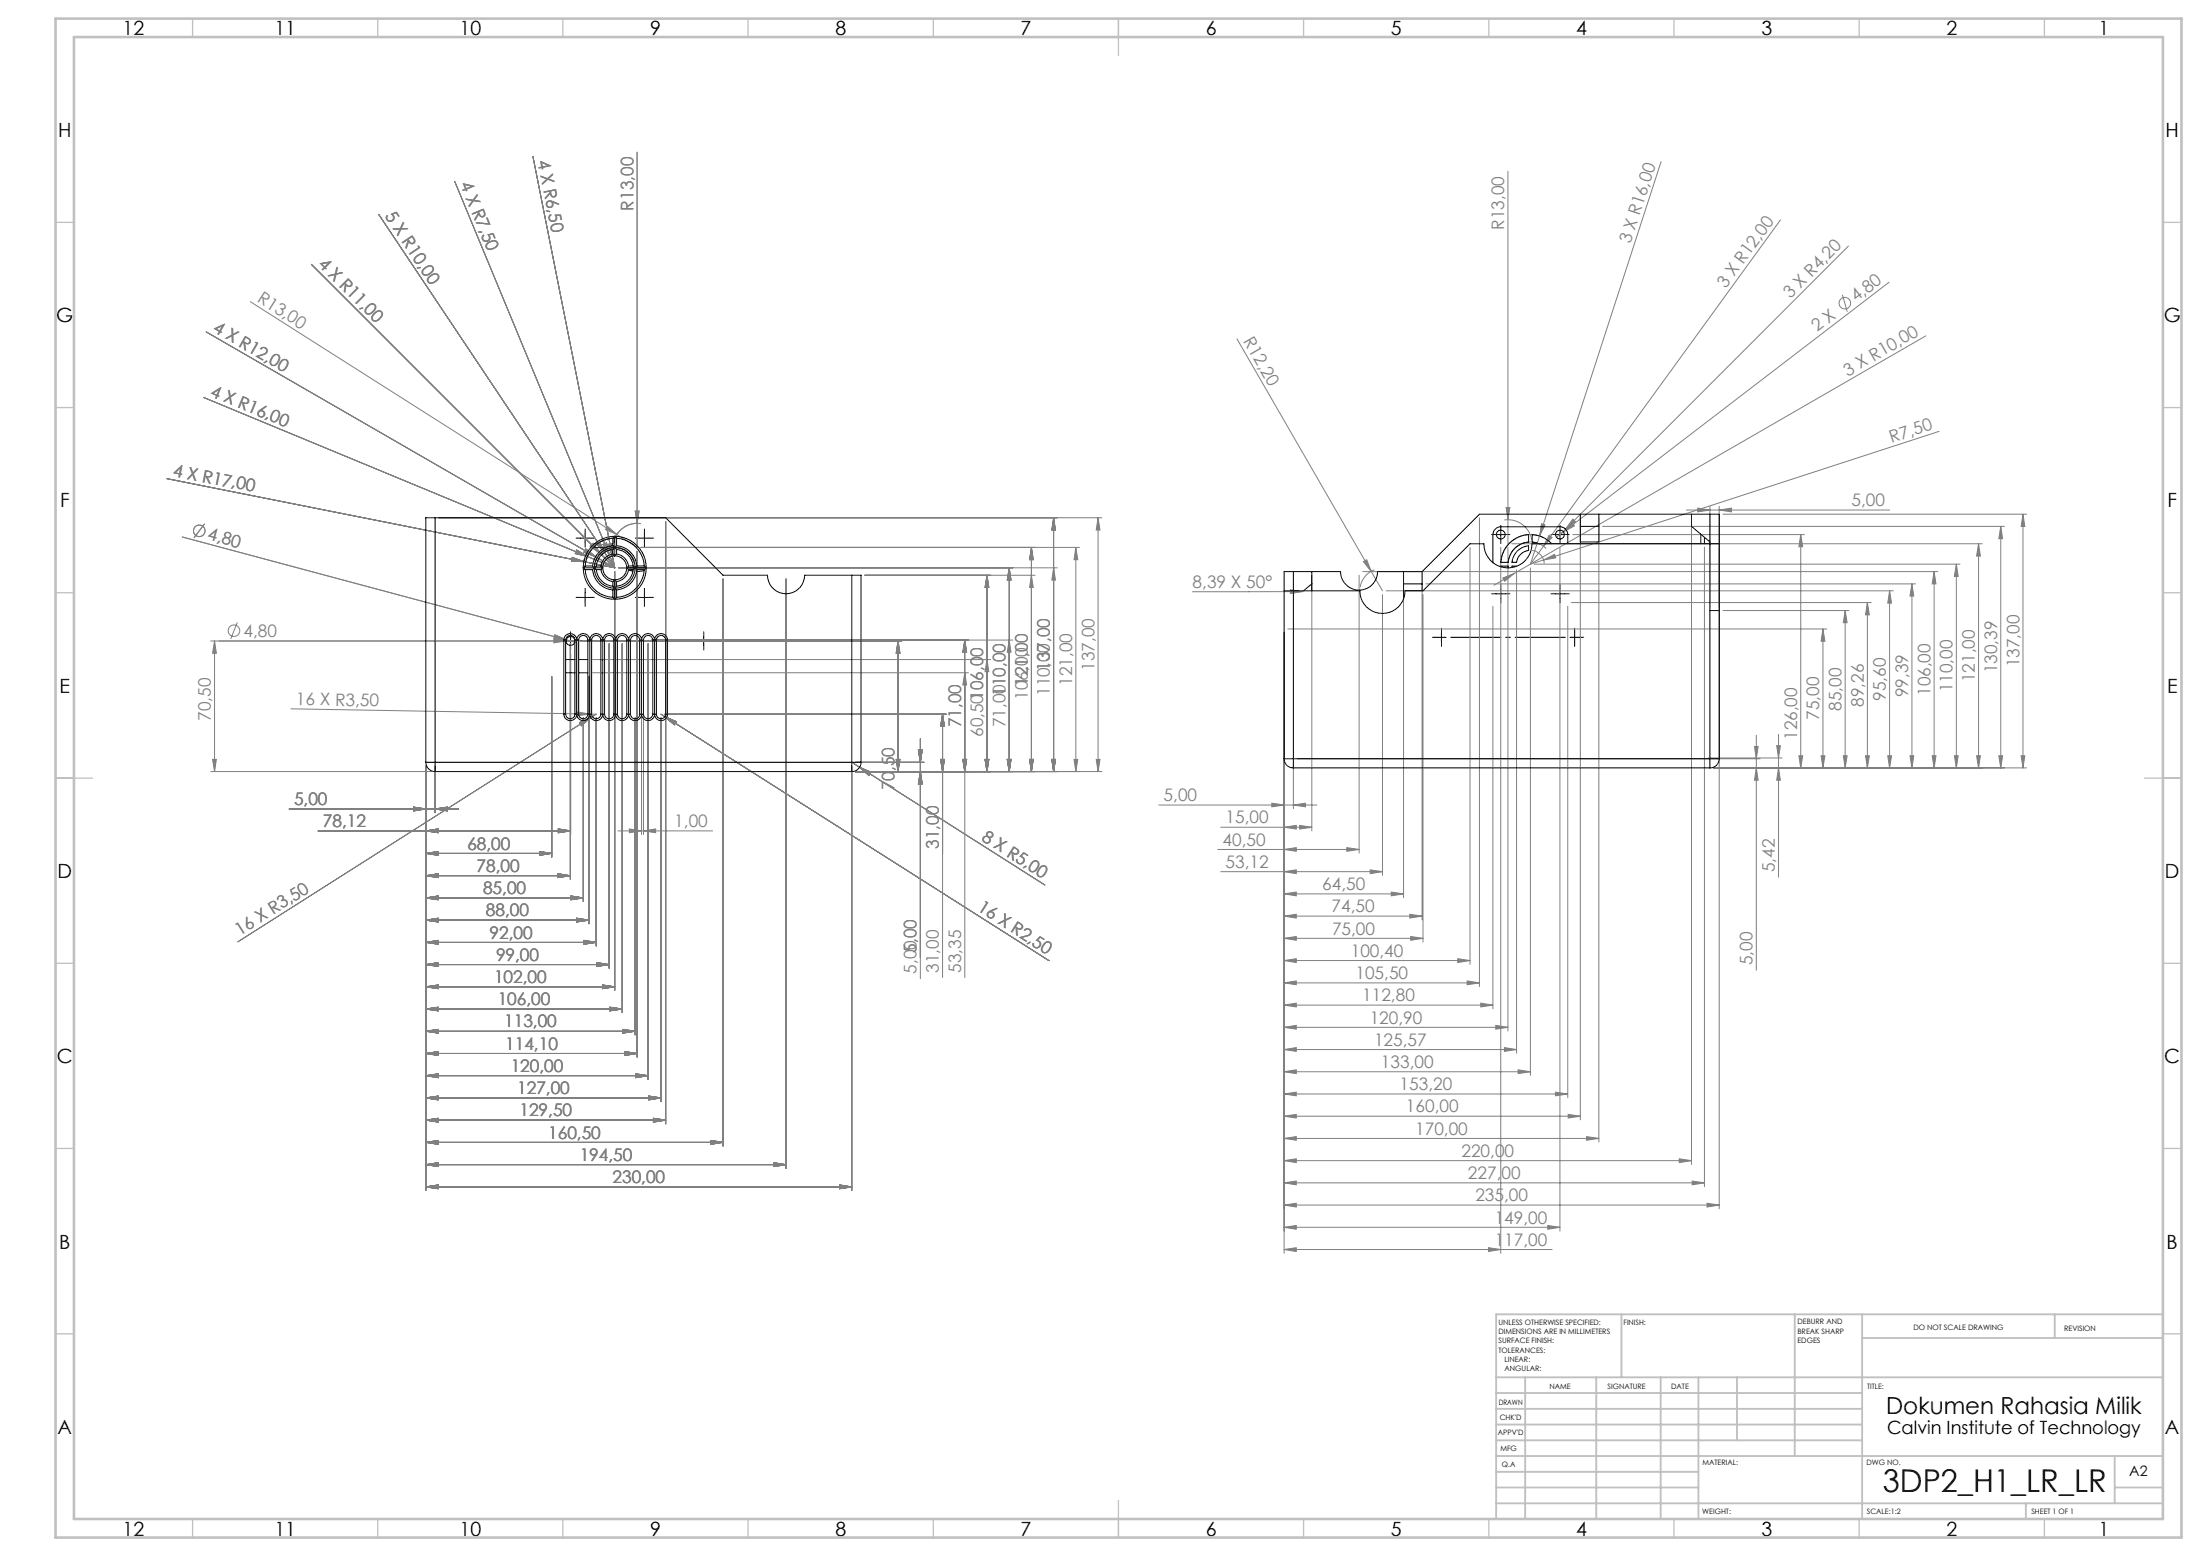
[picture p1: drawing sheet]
<svg xmlns="http://www.w3.org/2000/svg" width="594mm" height="420mm" viewBox="0 0 594 420" stroke-linecap="round" stroke-linejoin="round" font-family="sans-serif">
<g fill="none" stroke="#808080" stroke-width=".27">
<path d="M102.3 57.9l60.9 91.2M122.8 48.9l41.7 100.9M143.9 42.3l21.4 107.8M172 41.1v106.7l-5.5-3.5M407.1 46.2v100.6M448.5 43.7l-32.8 101M480.7 59.4l-64 88M84.1 71.3l78 78.1M497.5 79.5l1.3 4.7M499.1 66.4l-76.4 76.4M510 76.2l-87.9 67.4M55.7 89.6l110.3 63.7"/>
<path d="M67.6 81.4l98.9 62.9M334 91.5l36.2 62.7M520 90.6l-111.1 64.2M54.9 107.3l103.7 42.9M523.6 116.4l-106.8 34.7M45.1 129.2l120.9 24.1M118.5 139.8h179M171.5 138h1l-.5 3.3zM284.5 139.8l.5 3.3h-1zM284.5 139.8v68.5M296.5 139.8l.5 3.3h-1zM296.5 139.8v68.5"/>
<path d="M399.5 139.8v126.5M406.6 137h1.1l-.6 3.3zM426.7 139.8v162.5M431.7 139.8v168.5M455.3 137.7h54.9M456.7 139.8v174.5M458.4 137.1l3.3 .6-3.3 .5zM461.7 136.6v27.2M464.2 137.7l3.3-.6v1.1zM464.2 136.6v189.7M465.2 138.8h82M546.2 138.8l.5 3.3h-1z"/>
<path d="M546.2 138.8v68.5M49.2 144.9l103.7 27.8M55.2 141.4l-2.8 3.8M154.5 150.5l3.2 1.1-3.4-.1zM155.7 148.5l2.9 1.7-3.3-.8zM157.9 150.7l-.3 1.6M158.2 148.2l2.6 2.1-3.1-1.2zM158.6 150.2l7.4 3.1M159.4 147.4l.7-.7 2 2.7zM160.9 146.6l.9-.5 1.4 3zM161.5 150.1a5.5 5.5 0 0 1 5.6-2.2 5.5 5.5 0 0 1 4.3 4.4M162.1 149.4l3.9 3.9"/>
<path d="M162.8 146.9l1-.3 .7 3.2zM163.2 149.1l2.8 4.2M164 142.1l2.5 2.2-3-1.4zM164.2 146.9l1-.2 .1 3.4zM164.5 149.8l1.5 3.5M165 150.2l-.6 .2M165.3 150.1l.7 3.2M165.5 148.3l-1.7 .4-1.3 1M165.5 145.3a8 8 0 0 0-7.2 5.8M165.5 149.6l-.7 .1-1.1 .6M166 154.3v113.1M167 153.3h118.5"/>
<path d="M172 148.8v136.5M173 141.3a6.6 6.6 0 0 0-7.4 5.5l.5-1.8 1-1.5M173 147.8h118.5M179.7 140.8v162.6M195.2 156.3v153.1M212.2 156.3v159.1M233.5 155.3h46M266.5 155.3l.5 3.3h-1zM266.5 155.3v53M272.5 153.3l.5 3.3h-1zM272.5 153.3v55M278.5 155.3l.5 3.3h-1z"/>
<path d="M278.5 147.8l.5 3.3h-1zM278.5 147.8v60.5M284.5 153.3l.5 3.3h-1zM290.5 147.8l.5 3.3h-1zM290.5 147.8v60.5M348.4 159.2l3.3 .5-3.3 .5zM351.7 159.7h-29.7M354.2 155.3v69M367 155.3v75M367.9 154.3h155.3M368.1 151.6l.9-.5 1.2 3.1zM370.2 154.2l3.1 5.3"/>
<path d="M371.1 153.8a6.1 6.1 0 0 0-3.9 4.7M374.3 159.5h136.9M379 155.3v87M384 158.6v89.7M385 157.6h132.2M396.9 147.8v112.5M405.2 147.7v190.6M405.8 156l3.1-1.2-2.6 2.1zM406.2 140.4a6.5 6.5 0 0 1 7.4 5.4M407.1 147.8v130.5M408.2 146.8h127M408.9 154.8l-5.5 3.2"/>
<path d="M409.5 153.8v130.5M413.2 153.3v137M413.7 148.6a3.7 3.7 0 0 1 3.2 3.5M414.2 152.3h115M415.7 144.7l-2.5 7.6M416.2 141.4l1 .3-1.5 3zM416.6 145a8 8 0 0 0-11.4 6.8M416.7 147.4l-3.5 4.9M416.8 151.1l2.9-1.5 .4 1zM416.8 151.1l-3.6 1.2M417.5 148.1a6 6 0 0 0-6.3-1.5 6 6 0 0 0-4 5.2M418.3 144.5l.8 .6-2.4 2.3z"/>
<path d="M421.2 147.7v184.6M422.1 143.6l-1.9 1.4M422.7 142.8l-1.5 1.5M424.5 141.2l.6 .7-3 1.7zM424.6 144.3h62.6M424.7 140.1l.7 .7-2.7 2zM432.7 142.1h108.5M460.2 147.7v172.6M486.2 144.3l.5 3.3h-1zM486.2 144.3v63M510.2 159.5l.5 3.3h-1zM510.2 159.5v47.8"/>
<path d="M516.2 157.6l.5 3.3h-1zM516.2 157.6v49.7M522.2 154.3l.5 3.3h-1zM522.2 154.3v53M528.2 152.3l.5 3.3h-1zM528.2 152.3v55M534.2 146.8l.5 3.3h-1zM534.2 146.8v60.5M540.2 142.1l.5 3.3h-1zM540.2 142.1v65.2M56.9 173h98.4M57.9 173l.5 3.3h-1z"/>
<path d="M57.9 173v35.3M64.1 168l-1.8 4.5M149.5 172.5l3.4 .5-3.4 .5zM149.8 171.4l3.1 1.3-3.3-.4zM152.9 172.7l2.3 .6M154 173.8v63.6M154.1 176.5v48.8M157.5 173h86M160 178h107.5M164.5 173.8v87.6M168 173.8v99.5M173.2 173.8v51.5"/>
<path d="M173.7 173.8v51.5M175 173.8v117.6M176 172.8h97.5M242.5 173l.5 3.3h-1zM242.5 173v35.3M260.5 172.8l.5 3.3h-1zM260.5 172.8v91.1M266.5 178l.5 3.3h-1zM272.5 172.8l.5 3.3h-1zM346.7 170.8v167.5M347.7 169.8h145.5M373.3 160.5v75.8"/>
<path d="M384.2 160.5v93.8M403.1 163.7v108.6M423.3 163.7v132.6M424.3 162.6h80.9M465.2 164.8h34M492.2 169.8l.5 3.3h-1zM492.2 169.8v37.5M498.2 164.8l.5 3.3h-1zM498.2 164.8v42.5M504.2 162.6l.5 3.4h-1zM504.2 162.6v44.7M78.6 191.3l80.6 1.4"/>
<path d="M149 182.6v48.8M155.9 192.2l3.3 .5-3.3 .5zM156.5 195l3-1.3-2.5 2.2zM157.5 193.8v49.6M159 182.6v66.8M159.2 192.7l1.8 .1-1.5 .9M159.5 191.9h.1M159.5 193.7l-95.3 60.5M160 181.6h101.5M161 193.8v61.6M171.5 193.8v85.5M178.5 193.8v103.6"/>
<path d="M178.5 192.8l1 .6M179.5 192.8h76M179.5 193.4l3.1 1.4-.5 .8zM179.5 193.4l103.7 65.9M248.5 199.4v64.8M254.5 192.8l.5 3.3h-1zM254.5 192.8v71.1M260.5 181.6l.5 3.3h-1zM474.2 198.5v63.4M480.2 198.2v38.6M56.9 208.3h59.6M57.4 205h1l-.5 3.3z"/>
<path d="M78.1 218.4h45.7M111.7 217.9l3.3 .5-3.3 .5zM115 206.8v114.6M117.5 218.4l3.3-.5v1zM117.5 206.8v12.6M230 206.8v114.6M230 205.8l2.1 1.3M231 208.3h66.5M231 205.8h18.5M232.1 207.1l3.1 1.3-.6 .9zM232.1 207.1l50 31.8M242 205h1l-.5 3.3z"/>
<path d="M248 202.5h1l-.5 3.3zM248.5 208.3l.5 3.3h-1zM254 205h1l-.5 3.3zM260 205h1l-.5 3.3zM266 205h1l-.5 3.3zM272 205h1l-.5 3.3zM278 205h1l-.5 3.3zM284 205h1l-.5 3.3zM290 205h1l-.5 3.3zM296 205h1l-.5 3.3zM312.9 217.3h42.7M343.4 216.8l3.3 .5-3.3 .5z"/>
<path d="M349.2 217.3l3.3-.5v1zM349.2 205.8v12.5M350.2 204.8h125M461.2 204.6h20M462.7 207.3h84.5M473.7 201.5h1l-.5 3.3zM474.2 207.3l.5 3.3h-1zM479.7 201.3h1l-.5 3.3zM480.2 207.3l.5 3.3h-1zM485.7 204h1l-.5 3.3zM491.7 204h1l-.5 3.3zM497.7 204h1l-.5 3.3z"/>
<path d="M503.7 204h1l-.5 3.3zM509.7 204h1l-.5 3.3zM515.7 204h1l-.5 3.3zM521.7 204h1l-.5 3.3zM527.7 204h1l-.5 3.3zM533.7 204h1l-.5 3.3zM539.7 204h1l-.5 3.3zM545.7 204h1l-.5 3.3zM85.9 224.3h68.2M115 224.3l3.3-.6v1.1zM115 230.3l3.3-.4v1zM115 236.4l3.3-.6v1.1z"/>
<path d="M115 230.3h34M115 236.4h39M145.7 229.9l3.3 .4-3.3 .6zM150.7 235.8l3.3 .6-3.3 .5zM150.7 223.7l3.4 .6-3.4 .5zM166.9 224.3h25.5M169.9 223.7l3.3 .6-3.3 .5zM173.7 224.3l3.3-.6v1.1zM328.8 229.3h38.2M329.6 223.3h24.6M329.6 235.3h43.7M346.7 223.3l3.3-.5v1z"/>
<path d="M346.7 229.3l3.3-.5v1zM346.7 235.3l3.3-.5v1zM350.9 222.8l3.3 .5-3.3 .5zM363.6 228.8l3.4 .5-3.4 .5zM370 234.8l3.3 .5-3.3 .5zM115 242.4l3.3-.6v1.1zM115 248.4l3.3-.6v1.1zM115 254.4l3.3-.6v1.1zM115 242.4h42.5M115 248.4h44M115 254.4h46M154.2 241.8l3.3 .6-3.3 .5z"/>
<path d="M155.7 247.8l3.3 .6-3.3 .5zM157.7 253.8l3.3 .6-3.3 .5zM161.2 259.8l3.3 .6-3.3 .5zM346.7 241.3l3.3-.5v1zM346.7 247.3l3.3-.5v1zM346.7 253.3l3.3-.5v1zM346.7 259.3l3.3-.5v1zM346.7 241.3h32.3M346.7 247.3h37.3M346.7 253.3h37.5M346.7 259.3h50.2M375.6 240.8l3.4 .5-3.4 .5z"/>
<path d="M380.6 246.8l3.4 .5-3.4 .5zM380.9 252.8l3.3 .5-3.3 .5zM393.6 258.8l3.3 .5-3.3 .5zM115 260.4l3.3-.6v1.1zM115 266.4l3.3-.5v1zM115 272.4l3.3-.5v1zM115 278.4l3.3-.5v1zM115 260.4h49.5M115 266.4h51M115 272.4h53M115 278.4h56.5M162.7 265.9l3.3 .5-3.3 .5z"/>
<path d="M164.7 271.9l3.3 .5-3.3 .5zM168.2 277.9l3.3 .5-3.3 .5zM346.7 265.3l3.3-.5v1zM346.7 271.3l3.3-.5v1zM346.7 277.3l3.3-.5v1zM346.7 265.3h52.8M346.7 271.3h56.4M346.7 277.3h60.4M396.1 264.8l3.4 .5-3.4 .5zM399.8 270.8l3.3 .5-3.3 .5zM403.9 276.8l3.2 .5-3.2 .5zM115 284.4l3.3-.5v1z"/>
<path d="M115 290.4l3.3-.5v1zM115 296.4l3.3-.5v1zM115 284.4h57M115 290.4h60M115 296.4h63.5M168.7 283.9l3.3 .5-3.3 .5zM171.7 289.9l3.3 .5-3.3 .5zM175.2 295.9l3.3 .5-3.3 .5zM346.7 283.3l3.3-.5v1zM346.7 289.3l3.3-.5v1zM346.7 295.3l3.3-.5v1zM346.7 283.3h62.8"/>
<path d="M346.7 289.3h66.5M346.7 295.3h76.6M406.2 282.8l3.3 .5-3.3 .5zM409.9 288.8l3.3 .5-3.3 .5zM420 294.8l3.3 .5-3.3 .5zM115 302.3l3.3-.4v1zM115 308.3l3.3-.4v1zM115 314.4l3.3-.6v1.1zM115 302.3h64.7M115 308.3h80.2M115 314.4h97.2M176.4 301.9l3.3 .4-3.3 .6z"/>
<path d="M191.9 307.9l3.3 .4-3.3 .6zM208.9 313.8l3.3 .6-3.3 .5zM226.7 319.8l3.3 .6-3.3 .5zM346.7 301.3l3.3-.5v1zM346.7 307.3l3.3-.5v1zM346.7 313.3l3.3-.5v1zM346.7 319.3l3.3-.5v1zM346.7 301.3h80M346.7 307.3h85M346.7 313.3h110M346.7 319.3h113.5M423.4 300.8l3.3 .5-3.3 .5z"/>
<path d="M428.4 306.8l3.3 .5-3.3 .5zM453.4 312.8l3.3 .5-3.3 .5zM456.9 318.8l3.3 .5-3.3 .5zM115 320.4l3.3-.6v1.1zM115 320.4h115M346.7 325.3l3.3-.5v1zM346.7 331.3l3.3-.5v1zM346.7 337.3l3.3-.5v1zM346.7 325.3h117.5M346.7 331.3h74.5M346.7 337.3h72.4M401.9 336.8l3.3 .5-3.3 .5z"/>
<path d="M417.9 330.8l3.3 .5-3.3 .5zM460.9 324.8l3.3 .5-3.3 .5z"/>
<circle cx="498.1" cy="81.8" r="1.56"/>
<circle cx="53.8" cy="143.3" r="1.57"/>
<circle cx="63.2" cy="170.2" r="1.56"/>
</g>
<g fill="none" stroke="#000" stroke-width=".27" stroke-dasharray="15.2 1.3 1.3 1.3">
<path d="M156.7 145.3h-1.2M158 144v-1.2M158 146.5v1.2M159.2 145.3h1.2M172.7 145.3h-1.2M174 144v-1.2M174 146.5v1.2M175.2 145.3h1.2M404 144.3h-1.2M405.2 143v-1.2M405.2 145.5v1.2M405.2 159v-1.2"/>
<path d="M406.5 144.3h1.2M420 144.3h-1.2M421.2 143v-1.2M421.2 145.5v1.2M421.2 159v-1.2M422.5 144.3h1.2M152.8 173h-1.2M154.1 173v-1.2M154.1 173h-1.3M154.1 173v1.3M154.1 173h1.2M154.1 171.8v-1.2"/>
<path d="M154.1 174.3v1.2M156.7 161.3h-1.2M158 160v-1.2M158 162.5v1.2M159.2 161.3h1.2M172.7 161.3h-1.2M174 160v-1.2M174 162.5v1.2M175.2 161.3h1.2M190 171.8v-1.2M190 174.3v1.2M191.3 173h1.2"/>
<path d="M388 172h-1.2M389.2 170.8v-1.2M389.2 173.3v1.2M404 160.3h-1.2M405.2 161.5v1.2M406.5 160.3h1.2M420 160.3h-1.2M421.2 161.5v1.2M422.5 160.3h1.2M425.2 172v-1.2M425.2 172h-1.3M425.2 172v1.3"/>
<path d="M425.2 172h1.2M425.2 170.8v-1.2M425.2 173.3v1.2M426.4 172h1.2"/>
</g>
<path d="M156.6 173h30.9M391.7 172h31" fill="none" stroke="#000" stroke-width=".27" stroke-dasharray="15.2 1.3 1.3 1.3" stroke-dashoffset="1.7"/>
<g fill="none" stroke="#000" stroke-width=".27">
<path d="M156.7 145.3h2.5M158 144v2.5M172.7 145.3h2.5M174 144v2.5M403.9 144.3h2.5M405.2 143v2.5M405.2 159v2.6M419.9 144.3h2.6M421.2 143v2.5M421.2 159v2.6M156.7 161.3h2.5M158 160v2.5"/>
<path d="M172.7 161.3h2.5M174 160v2.5M188.7 173h2.5M190 171.8v2.5M387.9 172h2.6M389.2 170.8v2.5M403.9 160.3h2.5M419.9 160.3h2.6"/>
</g>
<g fill="none" stroke="#c0c0c0" stroke-width=".35">
<path d="M52 5v5M102 5v5M152 5v5M202 5v5M252 5v5M302 5v10M352 5v5M402 5v5M452 5v5M502 5v5M552 5v5M15 60h5"/>
<path d="M584 60h5M15 110h5M584 110h5M15 160h5M584 160h5M15 210h10M579 210h10M15 260h5M584 260h5M15 310h5M584 310h5M15 360h5"/>
<path d="M584 360h5M52 410v5M102 410v5M152 410v5M202 410v5M252 410v5M302 405v10M352 410v5M402 410v5M452 410v5M502 410v5M552 410v5"/>
</g>
<g fill="none" stroke="#c0c0c0" stroke-width=".5">
<path d="M437.8 354.8v17M484.6 354.8v38.2M502.8 354.8v55.2M554.8 354.8v6.4M584 354.8h-180v55.2M404 371.8h180M404 376h98.8M411.8 371.8v38.2M431 371.8v38.2M448.4 371.8v38.2M458.6 371.8v38.2M469 371.8v17"/>
<path d="M502.8 361.2h81.2M404 388.8h98.8M404 384.5h98.8M404 380.3h98.8M404 397.3h54.6M404 393h180M571 393v12.8M404 405.8h180M404 401.5h54.6M547 405.8v4.2M571 401.5h13"/>
</g>
<path d="M15 5h574v410h-574zM20 10h564v400h-564z" fill="none" stroke="#c0c0c0" stroke-width=".7"/>
<g fill="#808080">
<path d="M162.8 146.9l1-.3 .7 3.2z"/>
<path d="M368.1 151.6l.9-.5 1.2 3.1z"/>
<path d="M164 142.1l2.5 2.2-3-1.4z"/>
<path d="M158.2 148.2l2.6 2.1-3.1-1.2z"/>
<path d="M155.7 148.5l2.9 1.7-3.3-.8z"/>
<path d="M149.8 171.4l3.1 1.3-3.3-.4z"/>
<path d="M155.9 192.2l3.3 .5-3.3 .5z"/>
<path d="M348.4 159.2l3.3 .5-3.3 .5z"/>
<path d="M149.5 172.5l3.4 .5-3.4 .5z"/>
<path d="M416.8 151.1l2.9-1.5 .4 1z"/>
<path d="M405.8 156l3.1-1.2-2.6 2.1z"/>
<path d="M424.5 141.2l.6 .7-3 1.7z"/>
<path d="M424.7 140.1l.7 .7-2.7 2z"/>
<path d="M418.3 144.5l.8 .6-2.4 2.3z"/>
<path d="M416.2 141.4l1 .3-1.5 3z"/>
<path d="M406.6 137h1.1l-.6 3.3z"/>
<path d="M171.5 138h1l-.5 3.3z"/>
<path d="M232.1 207.1l3.1 1.3-.6 .9z"/>
<path d="M164.2 146.9l1.1 3.2-.1-3.4zM164.2 146.9l1.1 3.2-.1-3.4zM164.2 146.9l1.1 3.2-.1-3.4z"/>
<path d="M162.8 146.9l1.7 2.9-.7-3.2zM162.8 146.9l1.7 2.9-.7-3.2z"/>
<path d="M160.9 146.6l2.3 2.5-1.4-3zM160.9 146.6l2.3 2.5-1.4-3zM160.9 146.6l2.3 2.5-1.4-3z"/>
<path d="M159.4 147.4l2.7 2-2-2.7zM159.4 147.4l2.7 2-2-2.7zM159.4 147.4l2.7 2-2-2.7z"/>
<path d="M158.2 148.2l-.5 .9 3.1 1.2zM158.2 148.2l-.5 .9 3.1 1.2z"/>
<path d="M155.7 148.5l-.4 .9 3.3 .8zM155.7 148.5l-.4 .9 3.3 .8z"/>
<path d="M154.5 150.5l-.2 1 3.4 .1zM154.5 150.5l-.2 1 3.4 .1zM154.5 150.5l-.2 1 3.4 .1z"/>
<path d="M464.2 137.7l3.3-.6v1.1zM458.4 137.1l3.3 .6-3.3 .5z"/>
<path d="M343.4 216.8l3.3 .5-3.3 .5zM349.2 217.3l3.3-.5v1zM346.7 223.3l3.3-.5v1zM350.9 222.8l3.3 .5-3.3 .5zM346.7 229.3l3.3-.5v1zM363.6 228.8l3.4 .5-3.4 .5zM346.7 235.3l3.3-.5v1zM370 234.8l3.3 .5-3.3 .5zM346.7 241.3l3.3-.5v1zM375.6 240.8l3.4 .5-3.4 .5zM346.7 247.3l3.3-.5v1zM380.6 246.8l3.4 .5-3.4 .5zM346.7 253.3l3.3-.5v1zM380.9 252.8l3.3 .5-3.3 .5zM346.7 259.3l3.3-.5v1zM393.6 258.8l3.3 .5-3.3 .5zM346.7 265.3l3.3-.5v1zM396.1 264.8l3.4 .5-3.4 .5zM346.7 271.3l3.3-.5v1zM399.8 270.8l3.3 .5-3.3 .5zM346.7 277.3l3.3-.5v1zM403.9 276.8l3.2 .5-3.2 .5zM346.7 283.3l3.3-.5v1zM406.2 282.8l3.3 .5-3.3 .5zM346.7 289.3l3.3-.5v1zM409.9 288.8l3.3 .5-3.3 .5zM346.7 295.3l3.3-.5v1zM420 294.8l3.3 .5-3.3 .5zM346.7 301.3l3.3-.5v1zM423.4 300.8l3.3 .5-3.3 .5zM346.7 307.3l3.3-.5v1zM428.4 306.8l3.3 .5-3.3 .5zM346.7 313.3l3.3-.5v1zM453.4 312.8l3.3 .5-3.3 .5zM346.7 319.3l3.3-.5v1zM456.9 318.8l3.3 .5-3.3 .5zM346.7 325.3l3.3-.5v1zM460.9 324.8l3.3 .5-3.3 .5zM346.7 331.3l3.3-.5v1zM417.9 330.8l3.3 .5-3.3 .5zM346.7 337.3l3.3-.5v1zM401.9 336.8l3.3 .5-3.3 .5zM111.7 217.9l3.3 .5-3.3 .5zM117.5 218.4l3.3-.5v1zM115 224.3l3.3-.6v1.1zM150.7 223.7l3.4 .6-3.4 .5zM115 230.3l3.3-.4v1zM145.7 229.9l3.3 .4-3.3 .6zM115 236.4l3.3-.6v1.1zM150.7 235.8l3.3 .6-3.3 .5zM115 242.4l3.3-.6v1.1zM154.2 241.8l3.3 .6-3.3 .5zM115 248.4l3.3-.6v1.1zM155.7 247.8l3.3 .6-3.3 .5zM115 254.4l3.3-.6v1.1zM157.7 253.8l3.3 .6-3.3 .5zM115 260.4l3.3-.6v1.1zM161.2 259.8l3.3 .6-3.3 .5zM115 266.4l3.3-.5v1zM162.7 265.9l3.3 .5-3.3 .5zM115 272.4l3.3-.5v1zM164.7 271.9l3.3 .5-3.3 .5zM115 278.4l3.3-.5v1zM168.2 277.9l3.3 .5-3.3 .5zM115 284.4l3.3-.5v1zM168.7 283.9l3.3 .5-3.3 .5zM115 290.4l3.3-.5v1zM171.7 289.9l3.3 .5-3.3 .5zM115 296.4l3.3-.5v1zM175.2 295.9l3.3 .5-3.3 .5zM115 302.3l3.3-.4v1zM176.4 301.9l3.3 .4-3.3 .6zM115 308.3l3.3-.4v1zM191.9 307.9l3.3 .4-3.3 .6zM115 314.4l3.3-.6v1.1zM208.9 313.8l3.3 .6-3.3 .5zM115 320.4l3.3-.6v1.1zM226.7 319.8l3.3 .6-3.3 .5zM169.9 223.7l3.3 .6-3.3 .5zM173.7 224.3l3.3-.6v1.1zM111.7 217.9l3.3 .5-3.3 .5zM117.5 218.4l3.3-.5v1zM115 224.3l3.3-.6v1.1zM150.7 223.7l3.4 .6-3.4 .5zM115 230.3l3.3-.4v1zM145.7 229.9l3.3 .4-3.3 .6zM115 236.4l3.3-.6v1.1zM150.7 235.8l3.3 .6-3.3 .5zM115 242.4l3.3-.6v1.1zM154.2 241.8l3.3 .6-3.3 .5zM115 248.4l3.3-.6v1.1zM155.7 247.8l3.3 .6-3.3 .5zM115 254.4l3.3-.6v1.1zM157.7 253.8l3.3 .6-3.3 .5zM115 260.4l3.3-.6v1.1zM161.2 259.8l3.3 .6-3.3 .5zM115 266.4l3.3-.5v1zM162.7 265.9l3.3 .5-3.3 .5zM115 272.4l3.3-.5v1zM164.7 271.9l3.3 .5-3.3 .5zM115 278.4l3.3-.5v1zM168.2 277.9l3.3 .5-3.3 .5zM115 284.4l3.3-.5v1zM168.7 283.9l3.3 .5-3.3 .5zM115 290.4l3.3-.5v1zM171.7 289.9l3.3 .5-3.3 .5zM115 296.4l3.3-.5v1zM175.2 295.9l3.3 .5-3.3 .5zM115 302.3l3.3-.4v1zM176.4 301.9l3.3 .4-3.3 .6zM115 308.3l3.3-.4v1zM191.9 307.9l3.3 .4-3.3 .6zM115 314.4l3.3-.6v1.1zM208.9 313.8l3.3 .6-3.3 .5zM115 320.4l3.3-.6v1.1zM226.7 319.8l3.3 .6-3.3 .5zM111.7 217.9l3.3 .5-3.3 .5zM117.5 218.4l3.3-.5v1zM115 224.3l3.3-.6v1.1zM150.7 223.7l3.4 .6-3.4 .5zM115 230.3l3.3-.4v1zM145.7 229.9l3.3 .4-3.3 .6zM115 236.4l3.3-.6v1.1zM150.7 235.8l3.3 .6-3.3 .5zM115 242.4l3.3-.6v1.1zM154.2 241.8l3.3 .6-3.3 .5zM115 248.4l3.3-.6v1.1zM155.7 247.8l3.3 .6-3.3 .5zM115 254.4l3.3-.6v1.1zM157.7 253.8l3.3 .6-3.3 .5zM115 260.4l3.3-.6v1.1zM161.2 259.8l3.3 .6-3.3 .5zM115 266.4l3.3-.5v1zM162.7 265.9l3.3 .5-3.3 .5zM115 272.4l3.3-.5v1zM164.7 271.9l3.3 .5-3.3 .5zM115 278.4l3.3-.5v1zM168.2 277.9l3.3 .5-3.3 .5zM115 284.4l3.3-.5v1zM168.7 283.9l3.3 .5-3.3 .5zM115 290.4l3.3-.5v1zM171.7 289.9l3.3 .5-3.3 .5zM115 296.4l3.3-.5v1zM175.2 295.9l3.3 .5-3.3 .5zM115 302.3l3.3-.4v1zM176.4 301.9l3.3 .4-3.3 .6zM115 308.3l3.3-.4v1zM191.9 307.9l3.3 .4-3.3 .6zM115 314.4l3.3-.6v1.1zM208.9 313.8l3.3 .6-3.3 .5zM115 320.4l3.3-.6v1.1zM226.7 319.8l3.3 .6-3.3 .5z"/>
<path d="M156.5 195l.5 .9 2.5-2.2zM156.5 195l.5 .9 2.5-2.2z"/>
<path d="M474.2 207.3l.5 3.3h-1zM473.7 201.5h1l-.5 3.3zM480.2 207.3l.5 3.3h-1zM479.7 201.3h1l-.5 3.3zM485.7 204h1l-.5 3.3zM486.2 144.3l.5 3.3h-1zM491.7 204h1l-.5 3.3zM492.2 169.8l.5 3.3h-1zM497.7 204h1l-.5 3.3zM498.2 164.8l.5 3.3h-1zM503.7 204h1l-.5 3.3zM504.2 162.6l.5 3.4h-1zM509.7 204h1l-.5 3.3zM510.2 159.5l.5 3.3h-1zM515.7 204h1l-.5 3.3zM516.2 157.6l.5 3.3h-1zM521.7 204h1l-.5 3.3zM522.2 154.3l.5 3.3h-1zM527.7 204h1l-.5 3.3zM528.2 152.3l.5 3.3h-1zM533.7 204h1l-.5 3.3zM534.2 146.8l.5 3.3h-1zM539.7 204h1l-.5 3.3zM540.2 142.1l.5 3.3h-1zM545.7 204h1l-.5 3.3zM546.2 138.8l.5 3.3h-1zM57.4 205h1l-.5 3.3zM57.9 173l.5 3.3h-1zM248.5 208.3l.5 3.3h-1zM248 202.5h1l-.5 3.3zM254 205h1l-.5 3.3zM254.5 192.8l.5 3.3h-1zM260 205h1l-.5 3.3zM260.5 181.6l.5 3.3h-1zM266 205h1l-.5 3.3zM266.5 178l.5 3.3h-1zM272 205h1l-.5 3.3zM272.5 172.8l.5 3.3h-1zM278 205h1l-.5 3.3zM278.5 155.3l.5 3.3h-1zM284 205h1l-.5 3.3zM284.5 153.3l.5 3.3h-1zM290 205h1l-.5 3.3zM290.5 147.8l.5 3.3h-1zM296 205h1l-.5 3.3zM296.5 139.8l.5 3.3h-1zM242 205h1l-.5 3.3zM242.5 173l.5 3.3h-1zM248.5 208.3l.5 3.3h-1zM248 202.5h1l-.5 3.3zM254 205h1l-.5 3.3zM254.5 192.8l.5 3.3h-1zM260 205h1l-.5 3.3zM260.5 172.8l.5 3.3h-1zM266 205h1l-.5 3.3zM266.5 155.3l.5 3.3h-1zM272 205h1l-.5 3.3zM272.5 153.3l.5 3.3h-1zM278 205h1l-.5 3.3zM278.5 147.8l.5 3.3h-1zM284 205h1l-.5 3.3zM284.5 139.8l.5 3.3h-1zM242 205h1l-.5 3.3zM242.5 173l.5 3.3h-1zM248.5 208.3l.5 3.3h-1zM248 202.5h1l-.5 3.3zM254 205h1l-.5 3.3zM254.5 192.8l.5 3.3h-1zM260 205h1l-.5 3.3zM260.5 172.8l.5 3.3h-1zM266 205h1l-.5 3.3zM266.5 155.3l.5 3.3h-1zM272 205h1l-.5 3.3zM272.5 153.3l.5 3.3h-1zM278 205h1l-.5 3.3zM278.5 147.8l.5 3.3h-1zM284 205h1l-.5 3.3zM284.5 139.8l.5 3.3h-1z"/>
<path d="M179.5 193.4l2.6 2.2 .5-.8zM179.5 193.4l2.6 2.2 .5-.8zM232.1 207.1l2.5 2.2 .6-.9zM179.5 193.4l2.6 2.2 .5-.8zM232.1 207.1l2.5 2.2 .6-.9z"/>
</g>
<g fill="none" stroke="#000" stroke-width=".27">
<path d="M117.5 139.8h-2.5v66M117.5 139.8h62.2l15.5 15.5h12a5 5 0 0 0 5 5 5 5 0 0 0 5-5h12.8M117.5 139.8v66M426.7 138.8v7.5h5v-7.5M456.7 138.8v3.3l5 4.2M461.7 138.8v66M157.5 153.3a8.6 8.6 0 0 0 8.5 8.5M157.5 153.3l.5 .5M157.5 153.3h5.2M158 152.8l-.5 .5M158 153.8a8 8 0 0 0 7.5 7.4M158 152.8h2"/>
<path d="M158 153.8h2M160 152.8l.5 .5M160 153.8a6.1 6.1 0 0 0 5.5 5.5M160.2 147.8h3.4M160.5 153.3l-.5 .5M160.5 153.3a5.6 5.6 0 0 0 5.5 5.5M160.5 153.3l.5 .5M161 152.8l-.5 .5M161 153.8a5 5 0 0 0 4.5 4.4M161 152.8h1.3M161 153.8h1.3M162.3 152.8l.4 .5"/>
<path d="M162.3 153.8a3.7 3.7 0 0 0 3.2 3.2M162.7 153.3l-.4 .5M162.7 153.3a3.3 3.3 0 0 0 3.3 3.2M165.5 145.3a8 8 0 0 0-7.5 7.5M165.5 148.3a5 5 0 0 0-4.5 4.5M165.5 158.2l.5 .6M165.5 147.3a6 6 0 0 0-5.5 5.5M165.5 147.3l.5 .5M165.5 149.6a3.7 3.7 0 0 0-3.2 3.2M165.5 149.6l.5 .4M165.5 145.3v2M165.5 148.3v1.3"/>
<path d="M165.5 157v1.2M165.5 159.3v1.9M166 144.8a8.6 8.6 0 0 1 8.5 8.5M166 144.8a8.6 8.6 0 0 0-8.5 8.5M166 144.8l-.5 .5M166 158.8l-.5 .5M166 147.8a5.6 5.6 0 0 0-5.5 5.5M166 147.8l-.5 .5M166 147.8l.5 .5M166 150a3.3 3.3 0 0 0-3.3 3.3M166 150a3.3 3.3 0 0 1 3.2 3.3M166 156.5l.5 .5"/>
<path d="M166 144.8l.5 .5M166 147.8a5.6 5.6 0 0 1 5.5 5.5M166 158.8l.5 .5M166 156.5l-.5 .5M166 144.8v5.2M166 156.5v5.3M166.5 149.6l-.5 .4M166.5 145.3a8 8 0 0 1 7.5 7.5M166.5 148.3a5 5 0 0 1 4.5 4.5M166.5 147.3l-.5 .5M166.5 158.2l-.5 .6M166.5 149.6a3.7 3.7 0 0 1 3.2 3.2"/>
<path d="M166.5 147.3a5.9 5.9 0 0 1 5.4 5.5M166.5 145.3v2M166.5 148.3v1.3M166.5 157v1.2M166.5 159.3v1.9M169.2 153.3a3.3 3.3 0 0 1-3.2 3.2M169.2 153.3l.5 .5M169.2 153.3h5.3M169.7 153.8a3.7 3.7 0 0 1-3.2 3.2M169.7 152.8l-.5 .5M169.7 153.8l1.2 .4M169.7 152.8h1.3"/>
<path d="M169.7 153.8h1.3M171 152.8l.5 .5M171 153.8a5 5 0 0 1-4.5 4.4M171.5 153.3l-.5 .5M171.5 153.3a5.6 5.6 0 0 1-5.5 5.5M171.5 153.3l.4 .5M171.9 152.8l-.4 .5M171.9 153.8a6 6 0 0 1-5.4 5.5M171.9 152.8h2.1M171.9 153.8h2.1M174 152.8l.5 .5M174 153.8a8 8 0 0 1-7.5 7.4"/>
<path d="M174 154l-2.1 .3M174.5 153.3a8.6 8.6 0 0 1-8.5 8.5M174.5 153.3l-.5 .5M230 155.3h2.5v50.5M230 155.3v50.5M349.2 154.3v50.5M354.2 157.6l-2.3 1.9M354.2 154.3v5.2M379 157.6h5M379 154.3v7.4M384 154.3h-12.1a5 5 0 0 1-5 5 5 5 0 0 1-4.9-5h-15.3v50.5M384 154.3l15.5-15.5h64.7v66"/>
<path d="M384 154.3v5.2M405.2 153v-.2h2l.1 .5M407.5 146.6a8.2 8.2 0 0 1 5.2-2.3v2a6 6 0 0 0-5.5 5.5h-2a8.2 8.2 0 0 1 2.3-5.2zM409.5 152.8h-1.3l.1 .4M409.6 148.7a5.1 5.1 0 0 1 3.1-1.4v1.3a3.8 3.8 0 0 0-3.2 3.2h-1.3a5.3 5.3 0 0 1 1.4-3.1zM415.6 146.8l-1.9-.5v-2a8 8 0 0 1 5.3 2.5M423.3 146.8v-2.5a2.11 2.11 0 0 0-2.1-2.1h-16a2.17 2.17 0 0 0-2.1 2.1v7.6M426.7 142.1h5M459.2 144.2v2.6M460.2 145v1.7M460.2 146.7h1.5M460.2 146.7v.1"/>
<path d="M464.2 146.8h-50.6a6.5 6.5 0 0 1-6.5 6.5 6.5 6.5 0 0 1-6.5-6.5h-3.7l-12.7 12.7h-4.9a6.1 6.1 0 0 1-6 6.1 6.1 6.1 0 0 1-6.1-6.1h-20.5M152.2 172.8a1.75 1.75 0 0 1 1.8-1.8 1.75 1.75 0 0 1 1.7 1.8M152.2 172.8h.5M152.2 172.8v20M152.7 172.8a1.25 1.25 0 0 1 1.3-1.3 1.25 1.25 0 0 1 1.2 1.3M152.7 172.8v20M152.7 178h2.5M155.2 172.8h.5M155.2 172.9a1.19 1.19 0 0 0-1.8-.9 1.19 1.19 0 0 0 0 2 1.19 1.19 0 0 0 1.8-.8M155.2 172.8v20M155.7 172.8a1.76 1.76 0 0 1 1.8-1.8 1.76 1.76 0 0 1 1.7 1.8M155.7 172.8h.5"/>
<path d="M155.7 172.8v20M156.2 172.8a1.23 1.23 0 0 1 1.3-1.3 1.23 1.23 0 0 1 1.2 1.3M156.2 172.8v20M156.2 178h2.5M158.7 172.8h.5M158.7 172.8v20M159.2 172.8a1.75 1.75 0 0 1 1.8-1.8 1.75 1.75 0 0 1 1.7 1.8M159.2 172.8h.5M159.2 172.8v20M159.7 172.8a1.25 1.25 0 0 1 1.3-1.3 1.25 1.25 0 0 1 1.2 1.3M159.7 172.8v20M162.2 172.8h.5"/>
<path d="M162.2 172.8v20M162.7 172.8a1.75 1.75 0 0 1 1.8-1.8 1.75 1.75 0 0 1 1.7 1.8M162.7 172.8h.5M162.7 172.8v20M163.2 172.8a1.25 1.25 0 0 1 1.3-1.3 1.25 1.25 0 0 1 1.2 1.3M163.2 172.8v20M165.5 161.2l.5 .6M165.7 172.8h.5M165.7 172.8v20M166.2 172.8a1.75 1.75 0 0 1 1.8-1.8 1.75 1.75 0 0 1 1.7 1.8M166.2 172.8h.5M166.2 172.8v20"/>
<path d="M166.5 161.2l-.5 .6M166.7 172.8a1.25 1.25 0 0 1 1.3-1.3 1.25 1.25 0 0 1 1.2 1.3M166.7 172.8v20M169.2 172.8h.5M169.2 172.8v20M169.7 172.8a1.75 1.75 0 0 1 1.8-1.8 1.75 1.75 0 0 1 1.7 1.8M169.7 172.8h.5M169.7 172.8v20M170.2 172.8a1.25 1.25 0 0 1 1.3-1.3 1.25 1.25 0 0 1 1.2 1.3M170.2 172.8v20M172.7 172.8h.5M172.7 172.8v20"/>
<path d="M173.2 172.8a1.76 1.76 0 0 1 1.8-1.8 1.76 1.76 0 0 1 1.7 1.8M173.2 172.8h.5M173.2 172.8v20M173.7 172.8a1.25 1.25 0 0 1 1.3-1.3 1.25 1.25 0 0 1 1.2 1.3M173.7 172.8v20M176.2 172.8h.5M176.2 172.8v20M176.7 172.8a1.75 1.75 0 0 1 1.8-1.8 1.75 1.75 0 0 1 1.7 1.8M176.7 172.8h.5M176.7 172.8v20M177.2 172.8a1.25 1.25 0 0 1 1.3-1.3 1.25 1.25 0 0 1 1.2 1.3M177.2 172.8v20"/>
<path d="M179.7 172.8h.5M179.7 172.8v20M180.2 172.8v20M461.7 164.8h2.5M152.2 192.8a1.75 1.75 0 0 0 1.8 1.7 1.75 1.75 0 0 0 1.7-1.7M152.2 192.8h.5M152.7 192.8a1.25 1.25 0 0 0 1.3 1.2 1.25 1.25 0 0 0 1.2-1.2M152.7 181.6h2.5M155.2 192.8h.5M155.7 192.8a1.76 1.76 0 0 0 1.8 1.7 1.76 1.76 0 0 0 1.7-1.7M155.7 192.8h.5M156.2 192.8a1.23 1.23 0 0 0 1.3 1.2 1.23 1.23 0 0 0 1.2-1.2"/>
<path d="M156.2 181.6h2.5M158.7 192.8h.5M159.2 192.8a1.75 1.75 0 0 0 1.8 1.7 1.75 1.75 0 0 0 1.7-1.7M159.2 192.8h.5M159.7 192.8a1.25 1.25 0 0 0 1.3 1.2 1.25 1.25 0 0 0 1.2-1.2M162.2 192.8h.5M162.7 192.8a1.75 1.75 0 0 0 1.8 1.7 1.75 1.75 0 0 0 1.7-1.7M162.7 192.8h.5M163.2 192.8a1.25 1.25 0 0 0 1.3 1.2 1.25 1.25 0 0 0 1.2-1.2M165.7 192.8h.5M166.2 192.8a1.75 1.75 0 0 0 1.8 1.7 1.75 1.75 0 0 0 1.7-1.7M166.2 192.8h.5"/>
<path d="M166.7 192.8a1.25 1.25 0 0 0 1.3 1.2 1.25 1.25 0 0 0 1.2-1.2M169.2 192.8h.5M169.7 192.8a1.75 1.75 0 0 0 1.8 1.7 1.75 1.75 0 0 0 1.7-1.7M169.7 192.8h.5M170.2 192.8a1.25 1.25 0 0 0 1.3 1.2 1.25 1.25 0 0 0 1.2-1.2M172.7 192.8h.5M173.2 192.8a1.76 1.76 0 0 0 1.8 1.7 1.76 1.76 0 0 0 1.7-1.7M173.2 192.8h.5M173.7 192.8a1.25 1.25 0 0 0 1.3 1.2 1.25 1.25 0 0 0 1.2-1.2M176.2 192.8h.5M176.7 192.8a1.75 1.75 0 0 0 1.8 1.7 1.75 1.75 0 0 0 1.7-1.7M176.7 192.8h.5"/>
<path d="M177.2 192.8a1.25 1.25 0 0 0 1.3 1.2 1.25 1.25 0 0 0 1.2-1.2M179.7 192.8h.5M115 205.8h2.5M115 205.8a2.53 2.53 0 0 0 2.5 2.5M117.5 205.8v2.5M117.5 205.8h112.5M117.5 208.3h112.5M230 205.8v2.5M230 205.8h2.5M232.5 205.8a2.53 2.53 0 0 1-2.5 2.5M346.7 204.8h2.5M346.7 204.8a2.41 2.41 0 0 0 2.5 2.5"/>
<path d="M349.2 204.8v2.5M349.2 204.8h112.5M349.2 207.3h112.5M461.7 204.8v2.5M461.7 204.8h2.5M464.2 204.8a2.41 2.41 0 0 1-2.5 2.5"/>
<circle cx="405.2" cy="144.3" r="1.2"/>
<circle cx="421.2" cy="144.3" r="1.2"/>
</g>
<text font-size="8.5" x="508.4" y="402.7">3DP2_H1_LR_LR</text>
<text font-size="6.3" x="509.3" y="381.7">Dokumen Rahasia Milik</text>
<g font-size="5.3">
<text x="33.1" y="9.5">12</text>
<text x="74.1" y="9.5">11</text>
<text x="124.1" y="9.5">10</text>
<text x="175.6" y="9.5">9</text>
<text x="225.6" y="9.5">8</text>
<text x="275.6" y="9.5">7</text>
<text x="325.6" y="9.5">6</text>
<text x="375.6" y="9.5">5</text>
<text x="425.6" y="9.5">4</text>
<text x="475.6" y="9.5">3</text>
<text x="525.6" y="9.5">2</text>
<text x="566.6" y="9.5">1</text>
<text x="15.7" y="37">H</text>
<text x="584.7" y="37">H</text>
<text x="15.2" y="87">G</text>
<text x="584.2" y="87">G</text>
<text x="16.2" y="137">F</text>
<text x="585.2" y="137">F</text>
<text x="16.1" y="187">E</text>
<text x="585.1" y="187">E</text>
<text x="15.5" y="237">D</text>
<text x="584.5" y="237">D</text>
<text x="15.4" y="287">C</text>
<text x="584.4" y="287">C</text>
<text x="16" y="337">B</text>
<text x="585" y="337">B</text>
<text x="15.5" y="387">A</text>
<text x="584.5" y="387">A</text>
<text x="33.1" y="414.5">12</text>
<text x="74.1" y="414.5">11</text>
<text x="124.1" y="414.5">10</text>
<text x="175.6" y="414.5">9</text>
<text x="225.6" y="414.5">8</text>
<text x="275.6" y="414.5">7</text>
<text x="325.6" y="414.5">6</text>
<text x="375.6" y="414.5">5</text>
<text x="425.6" y="414.5">4</text>
<text x="475.6" y="414.5">3</text>
<text x="525.6" y="414.5">2</text>
<text x="566.6" y="414.5">1</text>
</g>
<text font-size="4.9" x="509.5" y="387">Calvin Institute of Technology</text>
<g font-size="4.7" fill="#808080">
<text x="145.2" y="43.3" transform="rotate(79 145.2 43.3)">4 X R6,50</text>
<text x="124.2" y="49.7" transform="rotate(67 124.2 49.7)">4 X R7,50</text>
<text x="103.8" y="58.4" transform="rotate(56 103.8 58.4)">5 X R10,00</text>
<text x="171" y="56.8" transform="rotate(-90 171 56.8)">R13,00</text>
<text x="406.2" y="62" transform="rotate(-90 406.2 62)">R13,00</text>
<text x="440.2" y="65.9" transform="rotate(-72 440.2 65.9)">3 X R16,00</text>
<text x="85.7" y="71.5" transform="rotate(45 85.7 71.5)">4 X R11,00</text>
<text x="465.9" y="78" transform="rotate(-54 465.9 78)">3 X R12,00</text>
<text x="69.2" y="81.3" transform="rotate(32 69.2 81.3)">R13,00</text>
<text x="483.4" y="80.7" transform="rotate(-45 483.4 80.7)">3 X R4,20</text>
<text x="501.2" y="81.6" transform="rotate(-37 501.2 81.6)">4,80</text>
<text x="57.3" y="89.3" transform="rotate(30 57.3 89.3)">4 X R12,00</text>
<text x="490.7" y="89.7" transform="rotate(-37 490.7 89.7)">2 X</text>
<text x="335.5" y="92.1" transform="rotate(60 335.5 92.1)">R12,20</text>
<text x="498.9" y="101.6" transform="rotate(-30 498.9 101.6)">3 X R10,00</text>
<text x="56.5" y="106.8" transform="rotate(23 56.5 106.8)">4 X R16,00</text>
<text x="510.7" y="119.5" transform="rotate(-18 510.7 119.5)">R7,50</text>
<text x="46.6" y="128.5" transform="rotate(11 46.6 128.5)">4 X R17,00</text>
<text x="499.9" y="136.6">5,00</text>
<text x="55.9" y="145.6" transform="rotate(15 55.9 145.6)">4,80</text>
<text x="322" y="158.7">8,39 X 50°</text>
<text x="65.8" y="171.9">4,80</text>
<text x="277.5" y="185.1" transform="rotate(-90 277.5 185.1)">121,00</text>
<text x="283.5" y="181.1" transform="rotate(-90 283.5 181.1)">137,00</text>
<text x="289.5" y="185.1" transform="rotate(-90 289.5 185.1)">121,00</text>
<text x="295.5" y="181.1" transform="rotate(-90 295.5 181.1)">137,00</text>
<text x="533.2" y="184.1" transform="rotate(-90 533.2 184.1)">121,00</text>
<text x="539.2" y="181.8" transform="rotate(-90 539.2 181.8)">130,39</text>
<text x="545.2" y="180.1" transform="rotate(-90 545.2 180.1)">137,00</text>
<text x="79.9" y="190.3" transform="rotate(1 79.9 190.3)">16 X R3,50</text>
<text x="265.5" y="188.9" transform="rotate(-90 265.5 188.9)">106,00</text>
<text x="271.5" y="187.9" transform="rotate(-90 271.5 187.9)">110,00</text>
<text x="277.5" y="188.9" transform="rotate(-90 277.5 188.9)">106,00</text>
<text x="283.5" y="187.9" transform="rotate(-90 283.5 187.9)">110,00</text>
<text x="497.2" y="191.8" transform="rotate(-90 497.2 191.8)">85,00</text>
<text x="503.2" y="190.8" transform="rotate(-90 503.2 190.8)">89,26</text>
<text x="509.2" y="189.2" transform="rotate(-90 509.2 189.2)">95,60</text>
<text x="515.2" y="188.2" transform="rotate(-90 515.2 188.2)">99,39</text>
<text x="521.2" y="187.9" transform="rotate(-90 521.2 187.9)">106,00</text>
<text x="527.2" y="186.9" transform="rotate(-90 527.2 186.9)">110,00</text>
<text x="56.9" y="194.6" transform="rotate(-90 56.9 194.6)">70,50</text>
<text x="259.5" y="196.3" transform="rotate(-90 259.5 196.3)">71,00</text>
<text x="271.5" y="196.3" transform="rotate(-90 271.5 196.3)">71,00</text>
<text x="491.2" y="194.3" transform="rotate(-90 491.2 194.3)">75,00</text>
<text x="265.5" y="198.9" transform="rotate(-90 265.5 198.9)">60,50106,00</text>
<text x="485.2" y="199.8" transform="rotate(-90 485.2 199.8)">126,00</text>
<text x="241.5" y="213.3" transform="rotate(-90 241.5 213.3)">70,50</text>
<text x="79.4" y="217.3">5,00</text>
<text x="314.2" y="216.3">5,00</text>
<text x="87.2" y="223.2">78,12</text>
<text x="182.1" y="223.2">1,00</text>
<text x="264.8" y="226.7" transform="rotate(32 264.8 226.7)">8 X R5,00</text>
<text x="330.9" y="222.3">15,00</text>
<text x="126.2" y="229.3">68,00</text>
<text x="253.5" y="229.1" transform="rotate(-90 253.5 229.1)">31,00</text>
<text x="330.1" y="228.3">40,50</text>
<text x="128.7" y="235.3">78,00</text>
<text x="330.9" y="234.3">53,12</text>
<text x="479.2" y="235.5" transform="rotate(-90 479.2 235.5)">5,42</text>
<text x="130.4" y="241.3">85,00</text>
<text x="263.7" y="245.7" transform="rotate(32 263.7 245.7)">16 X R2,50</text>
<text x="357" y="240.3">64,50</text>
<text x="131.2" y="247.3">88,00</text>
<text x="359.5" y="246.3">74,50</text>
<text x="64.8" y="252.7" transform="rotate(-32 64.8 252.7)">16 X R3,50</text>
<text x="132.2" y="253.3">92,00</text>
<text x="247.5" y="257.2" transform="rotate(-90 247.5 257.2)">5,00</text>
<text x="359.6" y="252.3">75,00</text>
<text x="133.9" y="259.3">99,00</text>
<text x="247.5" y="262.9" transform="rotate(-90 247.5 262.9)">5,00</text>
<text x="253.5" y="262.6" transform="rotate(-90 253.5 262.6)">31,00</text>
<text x="259.5" y="262.6" transform="rotate(-90 259.5 262.6)">53,35</text>
<text x="364.7" y="258.3">100,40</text>
<text x="473.2" y="260.6" transform="rotate(-90 473.2 260.6)">5,00</text>
<text x="133.4" y="265.3">102,00</text>
<text x="366" y="264.3">105,50</text>
<text x="134.4" y="271.3">106,00</text>
<text x="367.8" y="270.3">112,80</text>
<text x="136.1" y="277.3">113,00</text>
<text x="369.8" y="276.3">120,90</text>
<text x="136.4" y="283.3">114,10</text>
<text x="371" y="282.3">125,57</text>
<text x="137.9" y="289.3">120,00</text>
<text x="372.9" y="288.3">133,00</text>
<text x="139.6" y="295.3">127,00</text>
<text x="377.9" y="294.3">153,20</text>
<text x="140.3" y="301.3">129,50</text>
<text x="379.6" y="300.3">160,00</text>
<text x="148" y="307.4">160,50</text>
<text x="382.1" y="306.3">170,00</text>
<text x="156.5" y="313.4">194,50</text>
<text x="394.6" y="312.3">220,00</text>
<text x="165.4" y="319.4">230,00</text>
<text x="396.4" y="318.3">227,00</text>
<text x="398.4" y="324.3">235,00</text>
<text x="403.6" y="330.3">149,00</text>
<text x="403.6" y="336.3">117,00</text>
</g>
<text font-size="3.9" x="574.9" y="398.5">A2</text>
<g font-size="2">
<text x="404.6" y="357.6">UNLESS OTHERWISE SPECIFIED:</text>
<text x="438.4" y="357.6">FINISH:</text>
<text x="485.3" y="357.5">DEBURR AND</text>
<text x="485.3" y="360">BREAK SHARP</text>
<text x="516.6" y="359">DO NOT SCALE DRAWING</text>
<text x="557.3" y="359.2">REVISION</text>
<text x="404.6" y="360.1">DIMENSIONS ARE IN MILLIMETERS</text>
<text x="404.6" y="362.6">SURFACE FINISH:</text>
<text x="404.6" y="365.1">TOLERANCES:</text>
<text x="485.3" y="362.5">EDGES</text>
<text x="406.2" y="367.6">LINEAR:</text>
<text x="406.2" y="370.1">ANGULAR:</text>
<text x="418.3" y="375">NAME</text>
<text x="434" y="374.9">SIGNATURE</text>
<text x="451.2" y="374.9">DATE</text>
<text x="504.1" y="374.9">TITLE:</text>
<text x="404.6" y="379.1">DRAWN</text>
<text x="404.9" y="383.3">CHK'D</text>
<text x="404.4" y="387.4">APPV'D</text>
<text x="405.1" y="391.8">MFG</text>
<text x="405.5" y="396">Q.A</text>
<text x="459.6" y="395.5">MATERIAL:</text>
<text x="504" y="395.5">DWG NO.</text>
<text x="459.6" y="408.5">WEIGHT:</text>
<text x="504.1" y="408.6">SCALE:1:2</text>
<text x="548.5" y="408.6">SHEET 1 OF 1</text>
</g>
</svg>
